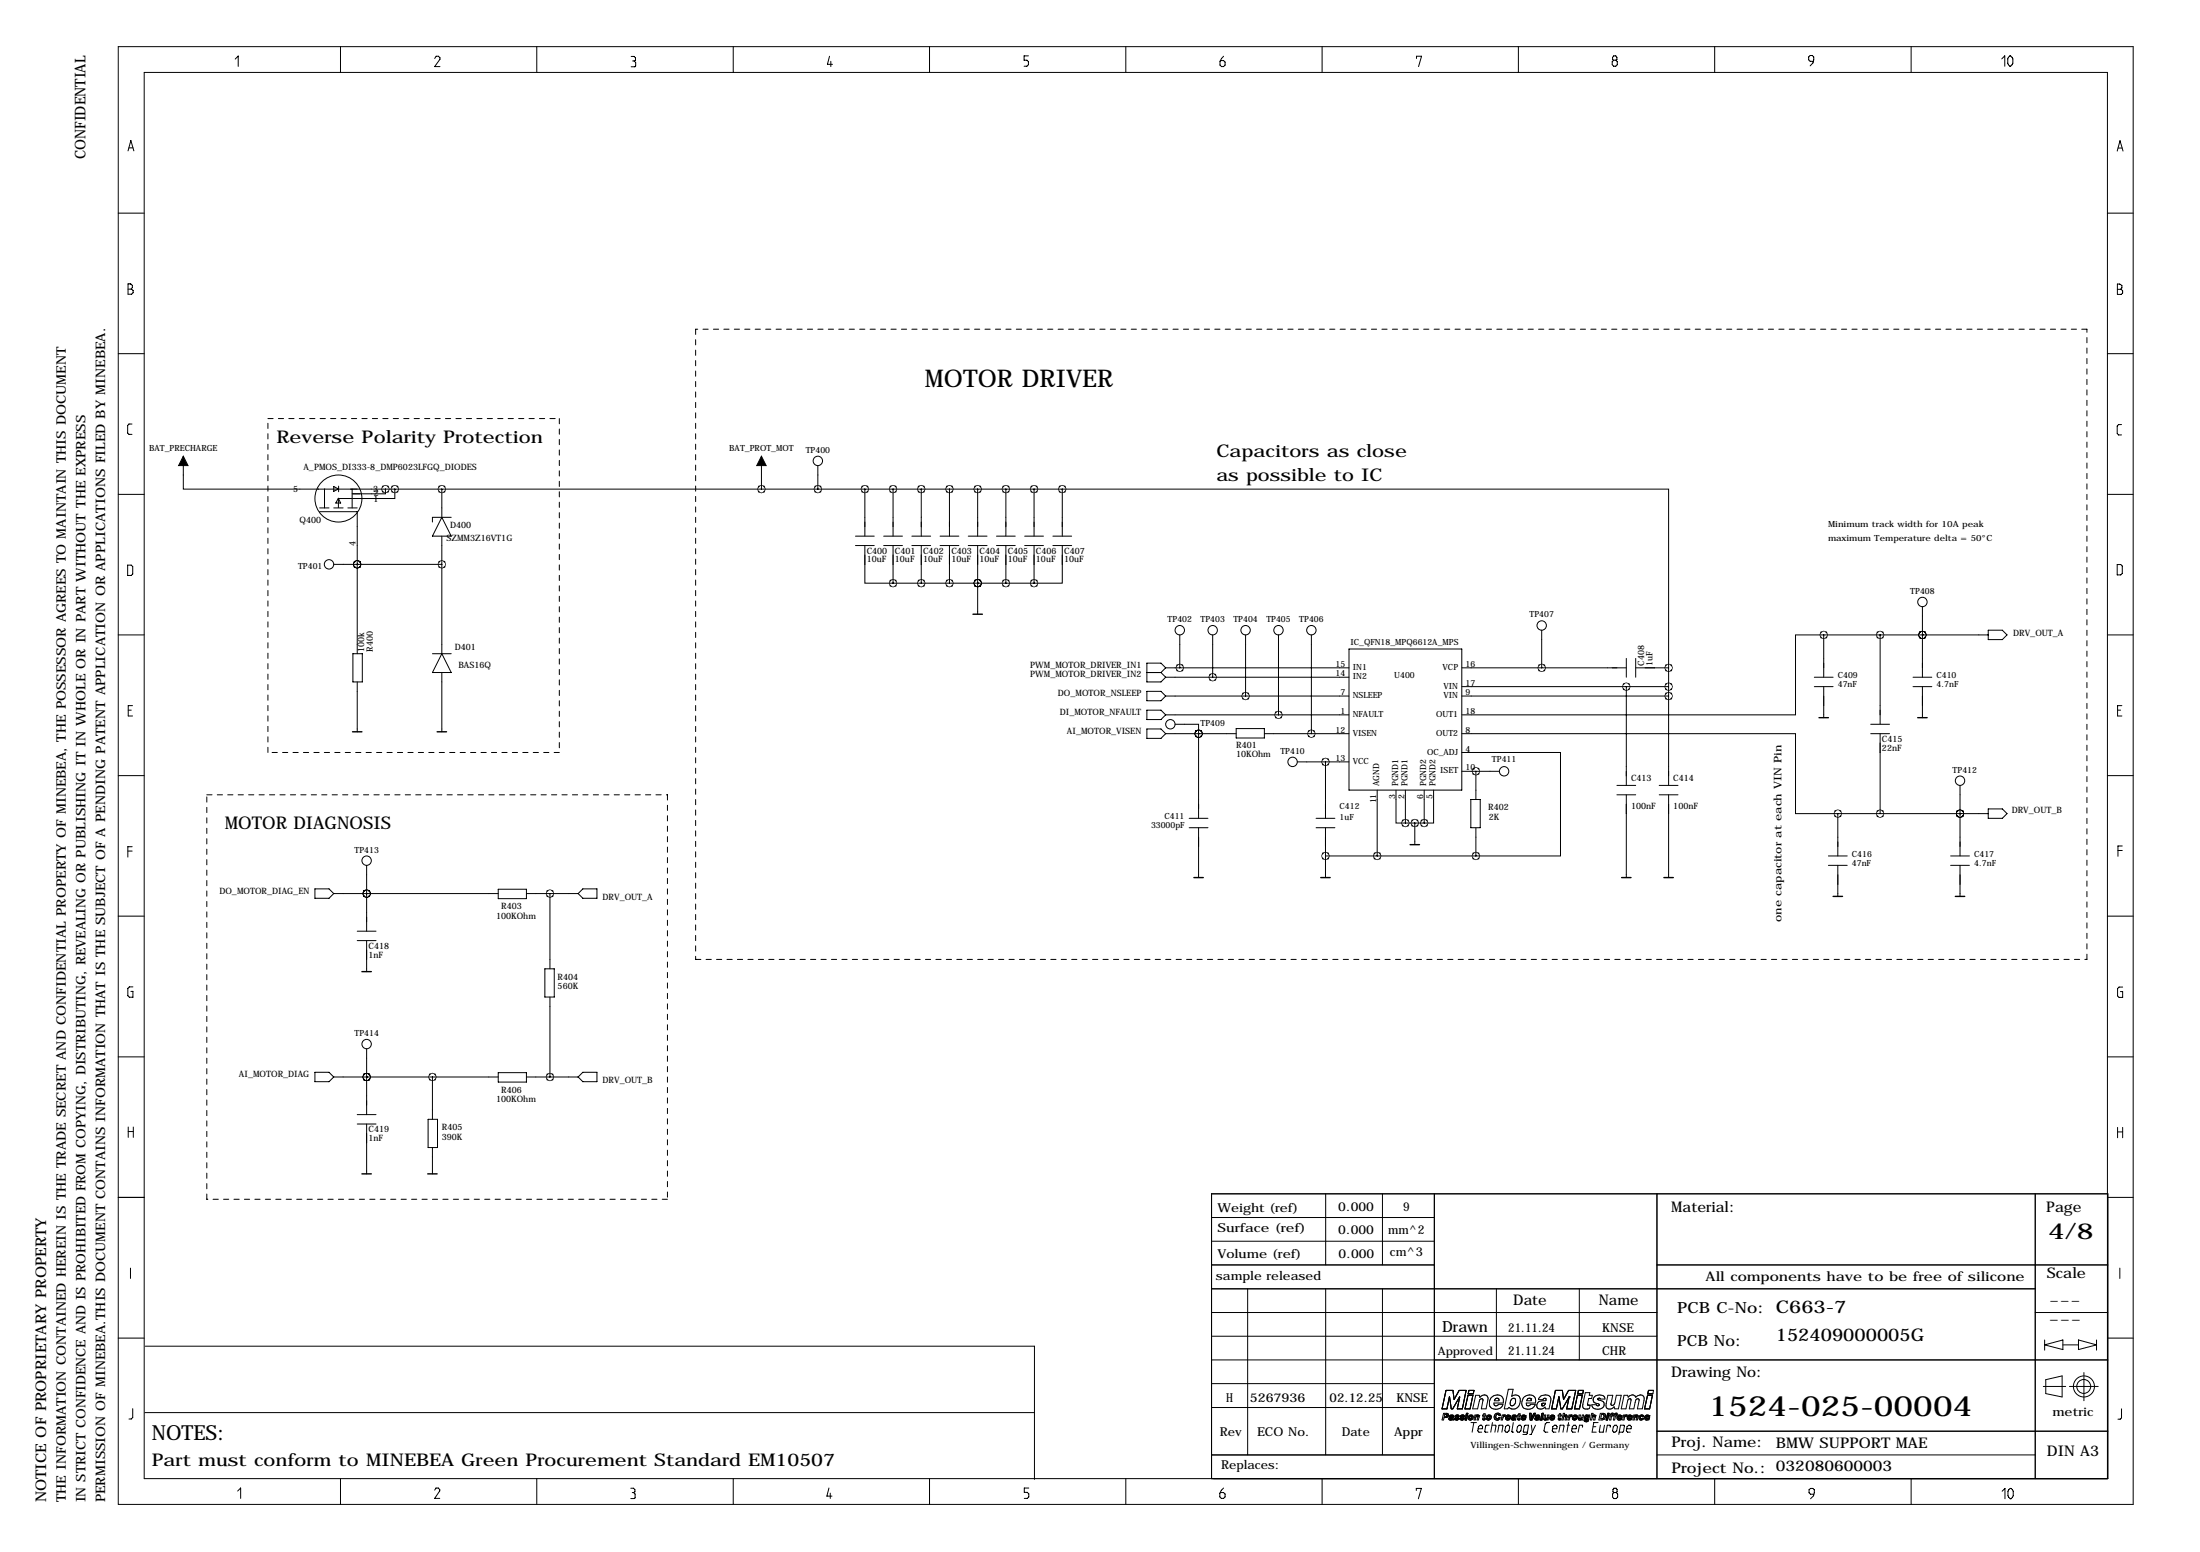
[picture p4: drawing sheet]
<svg xmlns="http://www.w3.org/2000/svg" width="594mm" height="419mm" viewBox="0 0 594 419" stroke-linecap="round" stroke-linejoin="round" font-family="sans-serif">
<g fill="none" stroke="#000" stroke-width=".27">
<path d="M32 12.6h544.4v393.6h-544.4zM63.6 16l.8-.9v2.8M92 12.6v7M117.4 15.8l.5-.6h.6l.4 .4v.4l-1.5 2h1.5M145 12.6v7M170.5 15.2h.8l.4 .4v.7l-.4 .2M170.9 16.5h.4M171.3 16.5l.5 .4v.9l-.2 .2h-1.1M198.1 12.6v7M224.1 15.2l-.5 2.2h1.3M224.5 16.6v1.4M251.2 12.6v7"/>
<path d="M277.9 15.1h-1.2v1.2h.8l.4 .4v.8l-.4 .4h-.8M304.2 12.6v7M330.6 15.2l-1 1.4v1l.4 .4h.6l.4-.4v-.8l-.4-.4h-.9M357.2 12.6v7M382.7 15.8v-.6h1.4l-.8 2.8M410.3 12.6v7M436 16.3l-.3-.2v-.6l.3-.4h.6l.3 .4v.6l-.3 .2M436 16.3l-.4 .4v.8l.4 .4h.6l.4-.4v-.8l-.4-.4M436 16.3h.6M463.3 12.6v7M490 16.6h-.9l-.4-.4v-.8l.4-.4h.6l.4 .4-.2 1.6-.8 .8M516.4 12.6v7"/>
<path d="M540.9 15.9l.8-.8v2.8M543.1 15.1h.2l.6 .8v1.2l-.6 .8-.7-.4-.1-.4v-1.2zM34.8 39.9h1.1M572.3 40h1.1M32 57.6h7M34.6 40.7l.8-2.8 .8 2.8M569.4 57.6h7M572.1 40.8l.7-2.8 .8 2.8M34.6 78.1h1l.4 .3v.6l-.4 .5h-1v-2.8h.8l.4 .4v.6l-.4 .4M572.1 78.1h1l.4 .4v.6l-.4 .4h-1v-2.8h.6l.6 .4v.6l-.4 .4M32 95.5h7M569.4 95.5h7"/>
<path d="M35.7 114.5h-.9l-.3 .4v2l.3 .4h.9M573.2 114.7h-.8l-.3 .4v1.9l.3 .4h.8M32 133.5h7M49.5 123.2v8.9h237.5M86.4 138.2h10.1v38.3M86.4 137.2h2.5M87.7 132.1v5.1M90.2 137.2h2.5M91.4 132.1l-1.2 .6v-1.3l1.3 .7M91.4 134.5l-.7 1.3h1.3l-.6-1.2M91.4 134.6v2.5M91.4 134.6h3.7"/>
<path d="M91.5 131.3v1.5M94 137.2h2.5M95.1 132.1v5.1M104.1 132.1v1.2h-9M106.7 132.1v2.5h-11.5M119.4 139.7l2.5 5.1h-5.1zM119.4 132.1v7.6M121.9 139.7h-5.1v1.3M205.7 123.2v8.9M221 125.7v6.4M233.7 132.1v12.7M241.3 132.1v12.7"/>
<path d="M248.9 132.1v12.7M256.5 132.1v12.7M264.2 132.1v12.7M271.8 132.1v12.7M279.4 132.1v12.7M287 132.1h163.8v48.2M287 132.1v12.7M569.4 133.5h7M34.5 152.6h1l.4 .4v2l-.4 .4h-1zM90.2 152.4h29.2M96.5 152.4h.1M119.4 144.8v31.7"/>
<path d="M231.1 144.8h5.1M231.1 147.3h5.1M233.7 147.3v10.2h7.6M238.8 144.8h5M238.8 147.3h5M241.3 147.3v10.2M241.3 157.5h38.1M246.4 144.8h5.1M246.4 147.3h5.1M248.9 147.3v10.2M254 144.8h5.1M254 147.3h5.1"/>
<path d="M256.5 147.3v10.2M261.6 144.8h5.1M261.6 147.3h5.1M264.2 157.5h.1M264.2 147.3v18.6M269.2 144.8h5.1M269.2 147.3h5.1M271.8 147.3v10.2M276.9 144.8h5M276.9 147.3h5M279.4 147.3v10.2M284.5 144.8h5.1"/>
<path d="M284.5 147.3h5.1M287 147.3v10.2h-7.6M572.1 152.5h.9l.4 .4v1.9l-.4 .4h-.9zM32 171.4h7M95.4 176.5h2.5v7.6h-2.5zM116.8 176.5h5.1M119.4 176.5l2.5 5.1h-5.1zM318.8 171.4v8.9M327.7 171.4v11.5M336.5 171.4v16.6M345.4 171.4v21.6M354.3 171.4v26.7"/>
<path d="M364.5 175.3h30.5v38.1h-30.5zM416.6 170.2v10.1M439.4 177.8v5.1M442 177.8v5.1M492.8 171.4h-7.7v21.6h-90.1M492.8 171.4h44.4M492.8 171.4v11.5M508 171.4v24.2M519.4 171.4h.1M519.4 163.8v19.1M537.2 170.2h3.8l1.3 1.2-1.3 1.3h-3.8zM569.4 171.4h7"/>
<path d="M34.6 191.8h.9M35.8 190.6h-1.2v2.7h1.2M96.5 184.1v13.5M119.4 181.6v16M309.9 191.8h3.8l1.3 1.2-1.3 1.3h-3.8zM309.9 181.6h3.8M309.9 186.7h3.8l1.3 1.3-1.3 1.2h-3.8zM309.9 196.8h3.8l1.3 1.3-1.3 1.3h-3.8zM313.7 181.6l1.3 1.3M315 182.9h49.5M315 180.3l-1.3-1.2h-3.8v5h3.8l1.3-1.2M315 198.1h19"/>
<path d="M315 193h49.5M315 188h49.5M315 180.3h49.5M315 180.3l-1.3 1.3M317.5 195.6h6.3v2.5M323.8 198.1h.1M323.8 198.1v22.9M334 196.7h7.6v2.6h-7.6zM341.6 198.1h22.9M395 198.1h90.1v21.6h11.5M395 185.4h55.8M395 188h55.8"/>
<path d="M395 180.3h44.4M439.4 185.4v26.7M442 180.3h8.8M450.8 180.3v31.8M490.2 182.9h5.1M490.2 185.4h5.1M492.8 185.4v8.4M505.5 195.6h5M505.5 198.1h5M508 198.1v21.6M516.9 182.9h5.1M516.9 185.4h5.1"/>
<path d="M519.4 185.4v8.4M572.2 191.8h.8M573.3 190.6h-1.1v2.7h1.1M32 209.4h7M350.5 205.7h14M358.1 205.7v15.3M372.1 213.4v17.7M377.2 213.4v8.8h2.5M379.7 213.4v8.8M384.8 213.4v8.8M387.3 213.4v8.8h-2.5M395 203.2h26.6v27.9h-22.8"/>
<path d="M395 208.3h10.1M397.4 215.9h2.5v7.6h-2.5zM398.8 208.3v7.6M436.9 212.1h5.1M436.9 214.6h5.1M439.4 214.6v22.4M448.3 212.1h5.1M448.3 214.6h5.1M450.8 214.6v22.4M496.6 219.7v11.4M496.6 219.7h40.6M529.6 219.7h.1"/>
<path d="M529.6 212.1v19M537.2 218.4h3.8l1.3 1.3-1.3 1.3h-3.8zM569.4 209.4h7M34.5 229.8h1.2M35.7 228.7h-1.2v2.7M99.1 233.7v17.8M321.3 223.5h5.1M321.3 221h5.1M323.8 223.5v13.5M355.6 223.5h5.1M355.6 221h5.1M358.1 231.1h40.7"/>
<path d="M358.1 223.5v13.5M379.7 222.2h5.1M382.3 222.2v5.9M398.8 223.5v7.6M494 231.1h5.1M494 233.7h5.1M496.6 233.7v8.4M527 231.1h5.1M527 233.7h5.1M529.6 233.7v8.4M572.3 229.7h1.1M573.4 228.4h-1.1v2.8"/>
<path d="M32 247.4h7M85.1 240h3.8l1.3 1.3-1.3 1.3h-3.8zM90.2 241.3h44.4M96.5 251.5h5.1M96.5 254h5.1M99.1 241.3h.1M99.1 254v8.4M134.6 240.1h7.6v2.6h-7.6zM142.2 241.3h14M148.6 241.3v20.3M157.5 240h3.8v2.6h-3.8l-1.3-1.3zM569.4 247.4h7"/>
<path d="M35.9 266.5h-.9l-.5 .4v2l.5 .4h.9v-1.6h-.5M147.2 261.6h2.6v7.6h-2.6zM148.6 269.2v21.6M573.5 266.5h-.9l-.4 .5v1.9l.4 .4h.9v-1.5h-.6M32 285.4h7M85.1 289.6h3.8l1.3 1.2-1.3 1.3h-3.8zM90.2 290.8h44.4M99.1 290.8h.1M99.1 283.2v17.8M116.8 290.8v11.5M134.6 289.7h7.6v2.5h-7.6zM142.2 290.8h14"/>
<path d="M156.2 290.8l1.3-1.2h3.8v2.5h-3.8zM569.4 285.4h7M34.6 305.6h1.4M34.6 304.3v2.8M36 304.3v2.8M96.5 301h5.1M96.5 303.5h5.1M99.1 303.5v13.5M115.7 302.3h2.5v7.6h-2.5zM116.8 309.9v7.1M572.2 304.4v2.8M572.2 305.7h1.3"/>
<path d="M573.5 304.4v2.8M32 323.3h7M327.4 335.2h60.2M327.4 328.8h60.2M358.2 322.4v19.2M373.5 322.4v19.2M387.6 322.4v76.9M447.7 322.4v76.9M549.9 322.4v76.9M569.4 323.3h7M35.3 342.4v2.8M327.4 348h222.5"/>
<path d="M327.4 341.6h60.2M327.4 354.4h120.3M337.1 348v44.9M358.2 348v44.9M373.5 348v44.9M404.3 348v19.2M426.7 348v19.2M447.7 341.6h121.8M549.9 354.4h19.6M572.8 342.4v2.8M32 361.3h7M39.3 363.5h240.2v36"/>
<path d="M327.4 367.2h242.1M327.4 373.6h60.2M327.4 360.8h120.3M390.7 375.5h1.9l.3 2.4 1.4-2.4h1.8l-1 4.9h-1.3l.6-3.2-1.9 3.2h-.4l-.5-3.2-.6 3.2h-1.4zM391.6 377.2h.1M396.6 376.8h1.4l-.8 3.6h-1.4zM396.9 375.5h1.4l-.2 .9h-1.4zM398.7 376.8h1l.1 .5a1.14 1.14 0 0 1 1.4-.6 1.14 1.14 0 0 1 .8 1.2l-.5 2.5h-1.2l.4-2.5a.62 .62 0 0 0-.7-.1 .62 .62 0 0 0-.3 .6l-.5 2h-1.3zM402.9 377.4a1.9 1.9 0 0 1 3.3 .5l-.1 1h-2.4a.64 .64 0 0 0 .4 .8 .64 .64 0 0 0 .8-.5h1.2a1.98 1.98 0 0 1-1.8 1.3 1.98 1.98 0 0 1-1.9-1.1v-.9zM404.2 377.6h.1a.52 .52 0 0 1 .6 .1 .52 .52 0 0 1 .1 .6h-1.2zM404.9 377.7l.1 .1M407.6 375.2h1.2l-.4 1.8a1.47 1.47 0 0 1 2 0 1.47 1.47 0 0 1 .3 1.9 1.76 1.76 0 0 1-1.2 1.5 1.76 1.76 0 0 1-1.8-.4l-.3 .4h-.9z"/>
<path d="M408.5 377.7l.7-.1a1.27 1.27 0 0 1-.3 1.9l-.2 .1a.95 .95 0 0 1-.7-.7 .95 .95 0 0 1 .3-.9zM411.7 377.4a1.75 1.75 0 0 1 2.2-.6 1.75 1.75 0 0 1 .9 2.1h-2.4a.6 .6 0 0 0 .3 .7 .6 .6 0 0 0 .8-.2l.1-.2h1.2a1.9 1.9 0 0 1-1.7 1.4 1.9 1.9 0 0 1-1.9-1.2v-.9zM412.7 377.7h.2a.54 .54 0 0 1 .8 .2v.4h-1.2zM412.9 377.6h.1M413.3 376.7h.1M413.6 377.7h.1M413.7 377.7v.1M416.2 377.1a1.89 1.89 0 0 1 2.8 .4l-.5 2.9h-.9l-.1-.4a1.2 1.2 0 0 1-1.4 .5 1.2 1.2 0 0 1-.9-1.2l.7-.8 1.8-.2v-.6l-.3-.2-.5 .5h-1.2zM416.5 379.3h.1M416.6 379.1v.1M416.6 379.1h.1M416.9 378.9l-.1 .1"/>
<path d="M417.4 380h.1M417.6 379l-.3 .5-.5 .2-.3-.2 .1-.3M417.6 378.9l-1 .2M417.6 378.9v.1M417.6 377.6h.1M420.3 375.5h1.8l.4 2.4 1.3-2.4h2l-1.1 4.9h-1.4l.7-3.2-1.9 3.2h-.4l-.5-3.2-.7 3.2h-1.2zM424 377.2h.1M426.2 376.8h1.3l-.7 3.6h-1.4zM426.5 375.5h1.3l-.2 .9h-1.3zM429 379.4h.1M429 379.4l.3-1.8h.8l.1-.8h-.8l.2-.7h-1.3l-.6 3.1a.93 .93 0 0 0 .6 1.3l1.2-.2 .2-.9-.3 .1M429 379.4l.4 .1"/>
<path d="M429.4 379.5h.1M430.7 377.3a1.67 1.67 0 0 1 2.9 .2v.3h-1.1a.36 .36 0 0 0-.5-.3 .36 .36 0 0 0-.3 .5 2.13 2.13 0 0 1 1.7 .8 1.7 1.7 0 0 1-.9 1.6 1.7 1.7 0 0 1-1.8-.1l-.5-.5-.1-.5h1.2l.1 .2 .5 .1 .3-.2-.4-.3a1.1 1.1 0 0 1-1.2-.5 1.1 1.1 0 0 1 .1-1.3zM431.7 378h.1M434.4 376.8h1.4l-.5 2.2a.49 .49 0 0 0 .5 .6 .49 .49 0 0 0 .5-.6l.4-2.2h1.3l-.7 3.6h-1l-.2-.5a1.15 1.15 0 0 1-1.5 .6 1.15 1.15 0 0 1-.6-1.5zM438.8 376.8h1l.1 .5a1.09 1.09 0 0 1 1.1-.7 1.09 1.09 0 0 1 1 .7 1.2 1.2 0 0 1 1.5-.6 1.2 1.2 0 0 1 .7 1.5l-.5 2.2h-1.3l.5-2.1v-.4l-.4-.2-.5 .4-.5 2.3h-1.3l.5-2.1-.1-.5-.2-.1-.6 .4-.5 2.3h-1.3zM443.2 376.7h.1M445.2 376.8h1.3l-.8 3.6h-1.4zM445.4 375.5h1.4l-.2 .9h-1.4zM552.1 374.4h6M552.4 363.1l.2 .1M552.4 363.2l5-1.4v2.6zM552.4 361.8v2.8"/>
<path d="M552.8 372.6l4.4-1v5.6l-4.4-.9zM557.4 363.2h4.2M559.2 374.4h7.7M561.6 361.8l4.9 1.4-4.9 1.2zM563.1 370.6v7.7M566.5 361.8v2.8M569.4 361.3h7M35.9 380.4v2.4l-.4 .4h-.7M39.2 381.5h240.3M92 399.3v6.9M145 399.3v6.9M198.1 399.3v6.9"/>
<path d="M251.2 399.3v6.9M304.2 399.3v6.9M327.4 399.3v-76.9h242.1v76.9h-530.5v-379.7h530.4v379.7M327.4 392.9h60.2M327.4 380.1h60.2M357.2 399.3v6.9M390 381.7h1.1l.3 .3v.4l-.5 .4h-.7l-.2 .6h-.4zM390.3 382h.7v.4l-.8 .1zM390.7 382.8h.1M390.9 382.4h.1M390.9 382h.1M391 382.1h.1"/>
<path d="M391.6 382.8l-.1 .4 .4 .3M391.6 382.8h.1M391.6 383.4h.1M391.7 382.4h-.1M391.7 382.4l.3-.3h.5l.3 .3M391.8 383.2h.1M391.8 383.1h.1M391.8 383h.1M391.8 383.2h.4M391.8 383l.6-.2-.2 .4M391.8 383l.1 .2M391.9 383.5h.1"/>
<path d="M391.9 382.9h.1M392 383.2h.1M392 382.4h.1M392 382.4l-.1 .1-.3-.1M392.1 382.9h.1M392.1 382.4l.2-.1 .1 .3M392.1 383.2h.1M392.2 383.2h.1M392.2 383.1h.1M392.3 382.4h.1M392.4 382.6h.1M392.4 382.5h.1"/>
<path d="M392.4 382.6l-.7 .2M392.6 383.3h.1M392.6 383.3v.1M392.6 383.4h.1M392.6 383.4h-.3v-.1l-.4 .2M392.6 383.2v.1M392.6 383.2h.1M392.7 382.3h.1M392.8 382.4h.1M392.8 382.4l-.2 .8M393 383.1h.1M393 383.1l.1 .2 .4 .2"/>
<path d="M393 383.2l.1 .1M393.3 383h.1M393.3 383l.2 .2M393.3 383l-.3 .1M393.5 383.5h.1M393.5 382.4h.1M393.5 382.4l.1 .2M393.6 383.2h.1M393.6 382.6h.1M393.6 382.6l.3 .1a.44 .44 0 0 1 .2 .5 .44 .44 0 0 1-.6 .3M393.7 382.9h.1M393.7 382.1h.1"/>
<path d="M393.7 382.3h.1M393.7 382.3l-.2 .1M393.7 382.3l.2 .1M393.7 382.9l.1 .1M393.8 383.1h.1M393.8 383h.1M393.8 383.1l-.4 .1M393.8 383v.1M393.9 382.4h.1M394.1 382.2l-.6-.1-.4 .3 .1 .3 .5 .2M394.1 382.2h.1M394.1 382.2l.2 .3-.4-.1"/>
<path d="M394.2 383.1h.1M394.5 383.1h.1M394.8 383h.1M394.8 383l.4 .2M394.8 383h-.3v.2l.5 .3M394.9 383.2h.1M395 383.5h.1M395 382.4h.1M395 382.4h.3M395 382.4l.1 .2M395 383.2h.1M395.1 382.6h.1"/>
<path d="M395.1 382.6l.4 .2M395.2 382.1h.1M395.2 383.2h.1M395.2 383.1h.1M395.2 383h.1M395.2 383l.1 .1M395.3 383.1h.1M395.3 382.4h.1M395.3 383.1l-.1 .1M395.5 382.2l-.6-.1-.3 .3v.3l.6 .3M395.5 382.2h.1M395.5 382.8l.1 .4-.6 .3"/>
<path d="M395.5 382.2l.2 .3h-.4v-.1M395.5 382.8h.1M396.1 382.1h.4l-.3 1.3h-.3zM396.2 381.7h.4l-.1 .2h-.3zM397.1 382.9h.1M397.1 383.1h.1M397.2 382.5v.1M397.3 382.4h.3M397.3 383.2h.1M397.4 382.4h.1M397.4 382.4l-.3 .4 .1 .4 .4-.1v-.7M397.5 384.1h1.4"/>
<path d="M397.5 382.4h.1M397.6 382.4h.1M397.8 382.2h.1M398.2 384.1l-.4 2.6M398.8 382.3h.1M398.8 382.3l.1-.2h-.4l-.2 1.3h.3l.2-.8M398.8 382.6h.1M399 382.2h.1M399 382.2l.6 .1-.2 1.1h-.3l.1-1M399 382.2l-.2 .1M399 382.4h.1M399.2 382.4l-.4 .2"/>
<path d="M399.2 382.4h.1M399.4 385.8h1.1l.1-.5-.3-.4h-.4l-.4 .4-.2 1.1 .3 .3h.8M399.5 382.2h.1M399.6 382.2h.1M400.7 383.3h.1M400.7 383.1l-.1 .1M401 383.1h.1M401 383.1l.2-.7h.2l.1-.3h-.3l.1-.3h-.4v.3h-.3v.3h.2l-.2 .9 .6 .1 .1-.2h-.2M401 383.1l.1 .1M401.1 383.2h.1M401.6 383.2h.1M401.8 383.4h.1"/>
<path d="M401.9 382.9h.1M402 383.1h.1M402 383.1l.1 .1M402.1 383.2h.1M402.1 382.5h.1M402.1 382.4h.4M402.2 383.2h.1M402.2 382.4l-.2 .2v.5M402.4 384.9h-.8l-.2 .2-.2 1.5 .8 .1M402.4 383.1h.1M402.4 383.1l-.3 .1M402.5 382.4h.1"/>
<path d="M402.5 382.4v.1M402.5 382.5h.1M402.5 382.5l-.1 .6M402.6 382.2h.1M403.1 384.9h1l.1 .2-.3 1.6M403.3 384.1l-.5 2.6M403.8 382.5h-.1M404.1 382.7h.1M404.5 383.5h.1M404.7 386.7l.3-1.8h.9l.2 .2-.3 1.6M404.7 381.9h.1M404.7 381.9a.62 .62 0 0 0-.6 .6 .62 .62 0 0 0 .5 .6l.3-.3h.4l-.2 .4-.5 .3"/>
<path d="M404.7 381.9l.3 .2M404.8 383h.1M405 382.1h.1M405 382.1v.2h.4a.86 .86 0 0 0-.8-.7 .86 .86 0 0 0-.8 .7l.1 1 .7 .2M405.9 382.1h.3l-.1 .3 .7-.3-.1 .4a.39 .39 0 0 0-.5 0 .39 .39 0 0 0-.1 .4l-.2 .5h-.3zM406.1 382.4h.1M406.8 382.8h.1M406.8 385.3l.5-.4h.3l.3 .4-.2 1.1-.4 .3h-.4l-.3-.3zM406.8 382.8a.65 .65 0 0 0 .5 .7 .65 .65 0 0 0 .8-.5h-.4M407 382.4l-.2 .4M407 382.4l.3-.3 .8 .2v.6h-.9l.1 .3 .4-.2M407 382.4h.1"/>
<path d="M407.2 382.9h.1M407.2 382.6h.1M407.2 382.6h.6M407.4 382.4h.1M407.4 382.4l-.2 .2M407.4 382.4h.4v.2M407.6 382.4h.1M407.7 382.4h.1M407.7 383h.1M407.8 382.6h.1M407.8 382.5h.1M408.4 383.2l.4 .3"/>
<path d="M408.4 383v.2M408.4 383h.1M408.4 383.2h.1M408.5 383.4h.1M408.7 383.1h.1M408.7 383.1l.6-.3-.2 .4M408.7 383.2h.1M408.7 383h.1M408.7 383.2h.4M408.7 383.1v.1M408.8 383.5h.1M408.8 382.9h.1"/>
<path d="M408.8 383.2h.1M408.9 383.2h.1M408.9 384.1l-.4 2.5 .5 .1M408.9 382.4v.1M408.9 382.4h.1M409 382.9h.1M409 383.2h.1M409.1 383.2h.1M409.1 383.1h.1M409.2 382.4h.1M409.2 383h.1M409.3 382.6h.1"/>
<path d="M409.3 382.5h.1M409.3 382.6l-.9 .4M409.5 383.4h-.3v-.1l-.4 .2M409.7 382.4l-.3-.3h-.5l-.4 .3 .3 .1 .4-.2 .1 .3M409.7 382.4h.1M409.7 382.4l-.2 1M410 385.3l.5-.4h.3l.3 .4-.2 1.1-.4 .3h-.4l-.3-.3zM410.1 383.3h.1M410.3 399.3v6.9M410.4 381.8h.3l-.1 .3h.3l-.1 .3h-.2l-.2 .6 .3 .2-.1 .2-.5-.1 .1-.9h-.2zM410.4 383.1h.1M410.6 383.2h.1"/>
<path d="M411 382.8h.1M411 382.8l.1-.3a.67 .67 0 0 1 1.1 0l.1 .4h-.9l.1 .3 .4-.2M411 382.8l.1 .5 .4 .2M411.4 382.9h.1M411.4 382.6h.5M411.4 382.6h.1M411.4 383.1h.1M411.5 382.5h.1M411.5 382.4h.4M411.5 383.5h.1M411.5 382.4l-.1 .2M411.6 382.4h-.1"/>
<path d="M411.7 382.4h.1M411.8 382.4h.1M411.9 383h.1M411.9 382.4h.1M411.9 383h.3l-.1 .2M411.9 382.4v.2M411.9 383.4h.1M411.9 382.6h.1M411.9 382.5h.1M412.1 383.2l-.6 .3M412.1 383.2h.1M412.2 382.3h.1"/>
<path d="M412.7 386.7l-1.1-.1 .3-1.5 .2-.2h.9l-.4 2.2-.2 .2h-.9M413.3 381.7h.4l.1 1.3 .7-1.3h.4l-1 1.7h-.4zM413.8 383h.1M413.8 384.9l.2 1.8M414.7 383.2l.4 .3M414.7 383h.1M414.7 383.2h.1M414.7 383v.2M414.9 384.9l-1.2 2.4h-.4M414.9 383.4h.1M415 383.1h.1M415.1 383.2h.1"/>
<path d="M415.1 383h.1M415.1 383.2h.3M415.1 383l.5-.2-.3 .4M415.1 383v.2M415.1 383.5h.1M415.1 382.9h.1M415.2 383.2h.1M415.3 382.9h.1M415.4 383.2h.1M415.5 383.1h.1M415.5 383v.1M415.6 382.4l-.7 .1 .4-.4h.5l.2 .3"/>
<path d="M415.6 382.4h.1M415.6 382.4l.1 .1M415.7 382.6h.1M415.7 382.5h.1M415.7 382.6l-1 .4M415.7 382.5v.1M416 382.4h.1M416.1 382.4l-.2 1h-.4v-.1l-.4 .2M416.7 381.7h.3l-.4 1.7h-.3zM417.2 383.4h.1M417.6 383.2h.1M417.6 383.2l.1-1.1h-.4l-.1 1.3"/>
<path d="M418 383.2h.1M418 383.2l-.7 .2M418 382.8h.1M418 382.8l-.4 .4M418 382.8l.2-.7h.3l-.2 1.3h-.4l.1-.2M418.7 384.1h-.7l-.5 .4-.3 1.9 .3 .3h.7M418.7 382.8h.1M418.7 382.8a.75 .75 0 0 1 .5-.6 .75 .75 0 0 1 .8 .1l.1 .6h-1l.2 .3 .4-.2M418.7 382.8a.63 .63 0 0 0 .4 .6 .63 .63 0 0 0 .8-.2M419.1 382.9h.1M419.2 382.6h.1M419.2 382.6l.4-.2 .1 .2"/>
<path d="M419.2 382.6h.5M419.3 382.4h.1M419.5 385.8h1.1l.1-.5-.3-.4h-.4l-.4 .4-.2 1.1 .3 .3h.7M419.6 382.4h.1M419.7 383h.1M419.7 382.4h.1M419.7 383h.3l-.1 .2M419.7 382.6h.1M419.7 382.5h.1M419.9 383.2h.1M421.1 383.3h.1M421.2 386.7l.3-1.8h1l.1 .2-.3 1.6"/>
<path d="M421.4 383.1h.1M421.4 383.1l.2-.7h.2l.1-.3h-.3l.1-.3h-.4v.3h-.3v.3h.2l-.2 .9 .6 .1 .1-.2h-.2M421.4 383.1l.1 .1M421.5 383.2h.1M422.6 382.3h.1M422.6 382.3l.2-.6h-.4l-.4 1.7h.4l.2-.8 .4-.2M422.9 382.4l.2 .2-.2 .8h.3l.2-.7M423.1 382.1h.1M423.3 382.2l-.7 .1M423.3 382.2l.1 .5M423.3 382.2h.1M423.4 382.7h.1"/>
<path d="M423.4 384.9h.7M423.8 384.1l-.4 2.6M423.9 382.1h.3v.3l.6-.3-.1 .4-.5 .1-.2 .8h-.4zM424.2 382.4h.1M424.7 385.8h1.2l.1-.5-.3-.4h-.5l-.4 .4-.2 1.1 .3 .3h.8M425 382.4h.1M425.2 382.9h.1M425.2 383l.1 .2M425.2 383.1h.1M425.3 383.2h.1M425.4 382.4h.4M425.4 382.4l-.2 .7"/>
<path d="M425.4 383.2h.1M425.5 382.4h-.1M425.7 383.1h.1M425.7 383.1l-.4 .1M425.7 382.4h.1M425.8 382.4h.1M425.8 382.4v.1M425.8 382.5h.1M425.8 382.5l-.1 .6M425.8 382.5l.1 .1M426.5 383h.1M426.5 383l.2-.9h.3v1.1"/>
<path d="M426.5 383l.1 .4M426.6 383.4h.1M426.9 383h.1M427 383.2h.1M427.3 383.2h.1M427.3 383.2l-.6 .2M427.4 382.8h.1M427.4 382.8l-.4 .4M427.4 382.8l.1-.7h.4l-.3 1.3h-.3v-.2M427.5 385.4v-.5h-.7l-.4 1.8M428.4 382.9h.1M428.5 383.1h.1"/>
<path d="M428.5 383.9h.1M428.5 382.6h.1M428.7 383.1h.1M428.7 383.4h.1M428.8 382.4h-.1M428.8 382.4h.1M428.9 383h.1M429 383.2h.1M429 383.2l-.3 .5-.7-.2 .2 .3 .3 .1M429 382.4h.1M429 383l.1-.5-.4-.1-.3 .5 .1 .2 .4-.1M429 383.8h.1"/>
<path d="M429 383h.1M429 383v.2M429.1 382.6h.1M429.2 382.3h.1M429.2 382.3a.64 .64 0 0 0-1 .2 .64 .64 0 0 0 .4 .9l.4-.2M429.2 382.3v-.2h.4l-.3 1.3M429.3 383.4l-.3 .4-.5 .1M429.3 383.4h.1M430.1 381.7h.3l-.1 .6 .6-.2 .2 .3-.2 1h-.3l.1-1h-.2l-.4 1h-.4zM430.3 382.3h.1M430.5 385.3h.7M430.6 382.4h.1"/>
<path d="M431 382.2h.1M431.8 384.1h-1.2l-.4 2.6h1.1M432.4 384.9l-.3 1.7 .2 .1h.9l.3-1.8M432.4 381.7h.9a.9 .9 0 0 1 .5 .7 .9 .9 0 0 1-.4 .9l-1.4 .1zM433.1 382l.3 .1-.1 .7-.2 .2-.6 .1 .2-1.1h.5M433.4 382.2v.1M434.3 382.1h.3l-.3 1.3h-.3zM434.4 381.7h.3v.2h-.4zM434.9 382.1h.3a.51 .51 0 0 1 .7-.4v.2l-.3 .1-.1 .1h.3l-.1 .3h-.2l-.2 1h-.4l.2-1h-.2zM435.1 385.4l-.1-.5h-.7l-.4 1.8M435.9 385.3l.4-.4h.4l.3 .4-.2 1.1-.4 .3h-.4l-.3-.3zM436.6 382h.1"/>
<path d="M436.9 381.9h.1M436.9 381.9v-.2a.46 .46 0 0 0-.5 0 .46 .46 0 0 0-.2 .4h-.2v.3h.2l-.3 1h.4l.2-1h.3v-.3h-.2v-.1M436.9 381.9l-.3 .1M436.9 382.8h.1M436.9 382.8l.3-.6 .6-.1a.52 .52 0 0 1 .4 .8h-.9l.1 .3 .4-.2M436.9 382.8a.63 .63 0 0 0 .5 .6 .63 .63 0 0 0 .7-.4h-.3M437.2 383.4h.1M437.3 382.9h.1M437.3 382.6h.6M437.3 382.6h.1M437.5 386.7l1.2-.1 .2-1.5-.1-.2h-1l-.4 2.4M437.5 382.4h.1"/>
<path d="M437.6 382.4h.1M437.8 383h.1M437.8 382.4h.1M437.8 383.4h.1M437.8 382.4l-.5 .2M437.8 382.4l.1 .1M437.9 383.4h.1M437.9 382.6h.1M437.9 382.5h.1M437.9 382.5v.1M438.1 382.3h.1M439 382.4h.1"/>
<path d="M439.1 382.5v.1M439.1 382.2l-.1 .2M439.2 382.2l.4-.1-.1 .4h-.4l-.3 .9h-.3l.2-1.3h.4l-.1 .3M439.2 382.2h-.1M439.5 382.1h.1M439.5 385.8h1.2l.1-.5-.4-.4h-.3l-.5 .4-.2 1.1 .4 .3h.7M439.7 382.8h.1M440 382.9h.1M440 383.4h.1M440 382.6h.1M440 382.6h.6M440.1 382.5h.1"/>
<path d="M440.1 382.5l-.1 .1M440.3 382.4h.1M440.3 382.4h-.1M440.5 383h.1M440.5 383l-.4 .2-.1-.3h.9a.52 .52 0 0 0-.3-.8h-.4l-.4 .3-.1 .7a.65 .65 0 0 0 1.1 .1M440.5 383h.4l-.1 .2M440.5 382.4h.1M440.6 383.4h.1M440.6 382.4h.1M440.6 382.4l-.4 .1M440.6 382.4v.2M440.6 382.5h.1"/>
<path d="M440.6 382.6h.1M440.8 383.2h.1M440.9 382.3h.1M441.7 382.7h.1M441.8 382.3h.1M441.8 382.3v-.2h-.3l-.3 1.3h.4l.1-.7M441.8 382.3l.2-.2 .6 .1-.2 1.2h-.3l.1-1h-.3M442 382.4l-.3 .3M442.1 382.4h.1M442.5 382.2h.1M443.2 383l.1 .2 .4-.2M443.4 383.2h.1"/>
<path d="M443.7 382.4h.1M443.7 383h.4M443.7 383h.1M443.8 382.4h.1M443.8 382.4l.4 .2-.4-.5a.77 .77 0 0 0-.8 .3 .77 .77 0 0 0 0 .9l.4 .2 .7-.5M443.8 382.4l-.5 .1v.6M444.1 383h.1M444.4 382.8h.1M444.4 382.8l.3-.6 .6-.1a.52 .52 0 0 1 .4 .8h-.9l.1 .3 .4-.2M444.4 382.8a.61 .61 0 0 0 .3 .6 .61 .61 0 0 0 .7 0M444.7 383.4h.1M444.8 382.9h.1"/>
<path d="M444.8 382.6h.6M444.8 382.6h.1M444.9 382.5h.1M445 382.4h.1M445.1 382.4h.1M445.3 383h.1M445.3 383h.3l-.2 .4M445.3 382.4l.1 .1M445.3 382.4h.1M445.3 382.4l-.5 .2M445.4 383.4h.1M445.4 382.6h.1"/>
<path d="M445.4 382.5h.1M445.4 382.5v.1M445.6 382.3h.1M447.7 392.9h102.2M447.7 386.5h121.8M463.3 399.3v6.9M516.4 399.3v6.9M573.2 380.4v2.5l-.3 .3h-.6M64.2 402.6l.8-.8v2.8M117.4 402.4l.4-.6h.6l.4 .4v.4l-1.4 2h1.4M170.4 401.9h.8l.4 .4v.5l-.4 .2M170.8 403h.4"/>
<path d="M171.2 403l.4 .5v1l-.2 .2h-1M224 401.8l-.6 2.2h1.4M224.3 403.2v1.4M278 401.8h-1.2v1.2h.8l.4 .4v.8l-.4 .4h-.8M330.6 401.8l-.6 .6-.4 .9v.9l.4 .4h.6l.4-.4v-.7l-.4-.5h-.9M382.7 402.5v-.6h1.3l-.8 2.8M436.1 403l-.3-.2v-.6l.3-.3h.6l.2 .3v.6l-.2 .2M436.1 403l-.4 .5v.8l.4 .4h.6l.4-.4v-.8l-.4-.5M436.1 403h.6M490.1 403.5h-.9l-.4-.4v-.8l.4-.4h.6l.4 .4-.2 1.6-.8 .8M541 402.7l.7-.8v2.8M542.7 402.3l.7-.4 .6 .8v1.2l-.6 .8-.7-.4-.2-.4v-1.2z"/>
<circle cx="91.4" cy="134.6" r="6.4"/>
<circle cx="221" cy="124.5" r="1.27"/>
<circle cx="88.9" cy="152.4" r="1.27"/>
<circle cx="318.8" cy="170.2" r="1.27"/>
<circle cx="327.7" cy="170.2" r="1.27"/>
<circle cx="336.5" cy="170.2" r="1.27"/>
<circle cx="345.4" cy="170.2" r="1.27"/>
<circle cx="354.3" cy="170.2" r="1.27"/>
<circle cx="416.6" cy="168.9" r="1.27"/>
<circle cx="519.4" cy="162.6" r="1.27"/>
<circle cx="316.2" cy="195.6" r="1.27"/>
<circle cx="349.2" cy="205.7" r="1.27"/>
<circle cx="406.4" cy="208.3" r="1.27"/>
<circle cx="529.6" cy="210.8" r="1.27"/>
<circle cx="99.1" cy="232.4" r="1.27"/>
<circle cx="99.1" cy="281.9" r="1.27"/>
<circle cx="563" cy="374.4" r="1.88"/>
<circle cx="563.1" cy="374.4" r="2.84"/>
<circle cx="397.4" cy="382.7" r=".69"/>
<circle cx="402.2" cy="382.8" r=".7"/>
<circle cx="425.6" cy="382.9" r=".71"/>
</g>
<path d="M188 88.9v170.2M563.9 88.9h-375.9M72.4 113h78.7M151.1 113v90.2M55.9 214.6h124.4M72.4 203.2v-90.2M151.1 203.2h-78.7M180.3 214.6v109.2M188 259.1h375.9M563.9 259.1v-170.2M55.9 323.8v-109.2M180.3 323.8h-124.4" fill="none" stroke="#000" stroke-width=".27" stroke-dasharray="1.4 1.4"/>
<g fill="none" stroke="#000" stroke-width=".38">
<path d="M262.9 165.9h2.5M95.2 197.6h2.6M118.1 197.6h2.5M491.5 193.8h2.5M518.2 193.8h2.5M322.6 237h2.5M356.9 237h2.5M381 228.1h2.5M438.1 237h2.6M449.6 237h2.5M495.3 242.1h2.5M528.3 242.1h2.6"/>
<path d="M97.8 262.4h2.5M97.8 317h2.5M115.6 317h2.5"/>
</g>
<path d="M49.5 123.2l1.3 2.5h-2.5zM205.7 123.2l1.3 2.5h-2.5z" fill="#000" stroke="#000" stroke-width=".27"/>
<path d="M519.4 171.4a.07 .07 0 0 0 .1 0 .07 .07 0 0 0-.1 0zM519.4 171.4a.07 .07 0 0 0 .1 0 .07 .07 0 0 0-.1 0zM529.5 219.7a.1 .1 0 0 0 .2 0 .1 .1 0 0 0-.2 0zM529.5 219.7a.1 .1 0 0 0 .2 0 .1 .1 0 0 0-.2 0zM96.4 152.4a.1 .1 0 0 0 .2 0 .1 .1 0 0 0-.2 0zM119.3 152.4a.1 .1 0 0 0 .2 0 .1 .1 0 0 0-.2 0zM96.4 152.4a.1 .1 0 0 0 .2 0 .1 .1 0 0 0-.2 0zM104.1 132.1a.07 .07 0 0 0 .1 0 .07 .07 0 0 0-.1 0zM106.6 132.1a.1 .1 0 0 0 .2 0 .1 .1 0 0 0-.2 0zM220.9 132.1a.1 .1 0 0 0 .2 0 .1 .1 0 0 0-.2 0zM205.7 132.1a.07 .07 0 0 0 .1 0 .07 .07 0 0 0-.1 0zM119.3 132.1a.1 .1 0 0 0 .2 0 .1 .1 0 0 0-.2 0zM492.7 171.4a.07 .07 0 0 0 .1 0 .07 .07 0 0 0-.1 0zM496.5 219.7a.07 .07 0 0 0 .1 0 .07 .07 0 0 0-.1 0zM507.9 171.4a.1 .1 0 0 0 .2 0 .1 .1 0 0 0-.2 0zM507.9 219.7a.1 .1 0 0 0 .2 0 .1 .1 0 0 0-.2 0zM384.7 222.3a.1 .1 0 0 0 .2 0 .1 .1 0 0 0-.2 0zM382.2 222.3a.07 .07 0 0 0 .1 0 .07 .07 0 0 0-.1 0zM450.8 185.4a.07 .07 0 0 0 .1 0 .07 .07 0 0 0-.1 0zM372 231.1a.1 .1 0 0 0 .2 0 .1 .1 0 0 0-.2 0zM450.8 180.3a.07 .07 0 0 0 .1 0 .07 .07 0 0 0-.1 0zM148.5 241.3a.1 .1 0 0 0 .2 0 .1 .1 0 0 0-.2 0zM148.5 290.8a.1 .1 0 0 0 .2 0 .1 .1 0 0 0-.2 0zM398.7 231.1a.1 .1 0 0 0 .2 0 .1 .1 0 0 0-.2 0zM99 241.3a.07 .07 0 0 0 .1 0 .07 .07 0 0 0-.1 0zM439.3 185.4a.1 .1 0 0 0 .2 0 .1 .1 0 0 0-.2 0zM450.8 188a.07 .07 0 0 0 .1 0 .07 .07 0 0 0-.1 0zM379.7 222.2a.07 .07 0 0 0 .1 0 .07 .07 0 0 0-.1 0zM99 290.8a.07 .07 0 0 0 .1 0 .07 .07 0 0 0-.1 0zM116.8 290.8a.07 .07 0 0 0 .1 0 .07 .07 0 0 0-.1 0zM99 241.3a.07 .07 0 0 0 .1 0 .07 .07 0 0 0-.1 0zM99 290.8a.07 .07 0 0 0 .1 0 .07 .07 0 0 0-.1 0zM318.7 180.3a.07 .07 0 0 0 .1 0 .07 .07 0 0 0-.1 0zM327.6 182.9a.07 .07 0 0 0 .1 0 .07 .07 0 0 0-.1 0zM336.5 188a.07 .07 0 0 0 .1 0 .07 .07 0 0 0-.1 0zM345.4 193a.07 .07 0 0 0 .1 0 .07 .07 0 0 0-.1 0zM354.3 198.1a.07 .07 0 0 0 .1 0 .07 .07 0 0 0-.1 0zM358.1 231.1a.07 .07 0 0 0 .1 0 .07 .07 0 0 0-.1 0zM358.1 205.7a.07 .07 0 0 0 .1 0 .07 .07 0 0 0-.1 0zM398.7 208.3a.1 .1 0 0 0 .2 0 .1 .1 0 0 0-.2 0zM323.8 198.1a.07 .07 0 0 0 .1 0 .07 .07 0 0 0-.1 0zM323.8 198.1a.07 .07 0 0 0 .1 0 .07 .07 0 0 0-.1 0zM416.5 180.3a.07 .07 0 0 0 .1 0 .07 .07 0 0 0-.1 0zM264.1 157.5a.07 .07 0 0 0 .1 0 .07 .07 0 0 0-.1 0zM279.3 157.5a.1 .1 0 0 0 .2 0 .1 .1 0 0 0-.2 0zM271.7 157.5a.1 .1 0 0 0 .2 0 .1 .1 0 0 0-.2 0zM264.1 157.5a.07 .07 0 0 0 .1 0 .07 .07 0 0 0-.1 0zM256.5 157.5a.07 .07 0 0 0 .1 0 .07 .07 0 0 0-.1 0zM248.8 157.5a.1 .1 0 0 0 .2 0 .1 .1 0 0 0-.2 0zM241.2 157.5a.1 .1 0 0 0 .2 0 .1 .1 0 0 0-.2 0zM233.6 132.1a.1 .1 0 0 0 .2 0 .1 .1 0 0 0-.2 0zM241.2 132.1a.1 .1 0 0 0 .2 0 .1 .1 0 0 0-.2 0zM248.8 132.1a.1 .1 0 0 0 .2 0 .1 .1 0 0 0-.2 0zM256.5 132.1a.07 .07 0 0 0 .1 0 .07 .07 0 0 0-.1 0zM264.1 132.1a.07 .07 0 0 0 .1 0 .07 .07 0 0 0-.1 0zM271.7 132.1a.1 .1 0 0 0 .2 0 .1 .1 0 0 0-.2 0zM279.3 132.1a.1 .1 0 0 0 .2 0 .1 .1 0 0 0-.2 0zM286.9 132.1a.1 .1 0 0 0 .2 0 .1 .1 0 0 0-.2 0z" fill="#000" stroke="#000" stroke-width="2"/>
<text font-size="7.6" x="461.6" y="382.4">1524-025-00004</text>
<text font-size="6.6" x="249.9" y="104.4">MOTOR DRIVER</text>
<text font-size="6" x="553.4" y="334.6">4/8</text>
<text font-size="5.6" x="41" y="388.7">NOTES:</text>
<g font-size="4.7">
<text x="74.7" y="119.6">Reverse Polarity Protection</text>
<text x="328.7" y="123.4">Capacitors as close</text>
<text x="328.7" y="129.8">as possible to IC</text>
<text x="60.7" y="223.8">MOTOR DIAGNOSIS</text>
<text x="479.8" y="354.6">C663-7</text>
<text x="479.8" y="362.2">152409000005G</text>
<text x="41" y="395.9">Part must conform to MINEBEA Green Procurement Standard EM10507</text>
</g>
<g font-size="4.1">
<text x="389.7" y="359.6">Drawn</text>
<text x="453.2" y="354.5">PCB C-No:</text>
<text x="453.2" y="363.4">PCB No:</text>
</g>
<g font-size="4">
<text x="23.1" y="43" transform="rotate(-90 23.1 43)">CONFIDENTIAL</text>
<text x="451.6" y="327.4">Material:</text>
<text x="552.9" y="327.4">Page</text>
<text x="553.1" y="345.2">Scale</text>
<text x="408.9" y="352.3">Date</text>
<text x="432" y="352.3">Name</text>
<text x="553.5" y="357.6">---</text>
<text x="451.6" y="371.9">Drawing No:</text>
<text x="451.6" y="390.7">Proj. Name:</text>
<text x="479.9" y="391">BMW SUPPORT MAE</text>
<text x="553.1" y="393.2">DIN A3</text>
<text x="451.6" y="397.8">Project No.: 032080600003</text>
<text x="12.4" y="405.7" transform="rotate(-90 12.4 405.7)">NOTICE OF PROPRIETARY PROPERTY</text>
</g>
<text font-size="3.9" x="553.6" y="352.5">---</text>
<g font-size="3.6">
<text x="460.9" y="346">All components have to be free of silicone</text>
<text x="17.8" y="405.7" transform="rotate(-90 17.8 405.7)">THE INFORMATION CONTAINED HEREIN IS THE TRADE SECRET AND CONFIDENTIAL PROPERTY OF MINEBEA, THE POSSESSOR AGREES TO MAINTAIN THIS DOCUMENT</text>
<text x="23.1" y="405.7" transform="rotate(-90 23.1 405.7)">IN STRICT CONFIDENCE AND IS PROHIBITED FROM COPYING, DISTRIBUTING, REVEALING OR PUBLISHING IT IN WHOLE OR IN PART WITHOUT THE EXPRESS</text>
<text x="28.4" y="405.7" transform="rotate(-90 28.4 405.7)">PERMISSION OF MINEBEA.THIS DOCUMENT CONTAINS INFORMATION THAT IS THE SUBJECT OF A PENDING PATENT APPLICATION OR APPLICATIONS FILED BY MINEBEA.</text>
</g>
<g font-size="3.3">
<text x="328.9" y="327.4">Weight (ref)</text>
<text x="361.6" y="327.1">0.000</text>
<text x="379.1" y="327.1">9</text>
<text x="328.9" y="332.7">Surface (ref)</text>
<text x="361.6" y="333.3">0.000</text>
<text x="375.1" y="333.1">mm^2</text>
<text x="328.9" y="339.8">Volume (ref)</text>
<text x="361.7" y="339.6">0.000</text>
<text x="375.6" y="339.1">cm^3</text>
<text x="328.5" y="345.6">sample released</text>
<text x="407.5" y="359.6">21.11.24</text>
<text x="432.9" y="359.6">KNSE</text>
<text x="407.5" y="365.9">21.11.24</text>
<text x="432.9" y="365.9">CHR</text>
<text x="331.3" y="378.6">H</text>
<text x="337.7" y="378.6">5267936</text>
<text x="359.3" y="378.6">02.12.25</text>
<text x="377.3" y="378.6">KNSE</text>
<text x="554.6" y="382.5">metric</text>
<text x="329.6" y="387.8">Rev</text>
<text x="339.7" y="387.8">ECO No.</text>
<text x="362.6" y="387.8">Date</text>
<text x="376.7" y="387.8">Appr</text>
<text x="329.9" y="396.7">Replaces:</text>
</g>
<text font-size="3.1" x="388.5" y="365.9">Approved</text>
<text font-size="2.8" x="481.3" y="248.9" transform="rotate(-90 481.3 248.9)">one capacitor at each VIN Pin</text>
<g font-size="2.4">
<text x="82" y="127">A_PMOS_DI333-8_DMP6023LFGQ_DIODES</text>
<text x="79.2" y="133">5</text>
<text x="100.8" y="132.7">3</text>
<text x="100.9" y="135.5">1</text>
<text x="101" y="134">2</text>
<text x="80.9" y="141.4">Q400</text>
<text x="121.6" y="142.6">D400</text>
<text x="96" y="147.5" transform="rotate(-90 96 147.5)">4</text>
<text x="120.6" y="146.1">SZMM3Z16VT1G</text>
<text x="234.2" y="149.6">C400</text>
<text x="241.8" y="149.6">C401</text>
<text x="249.4" y="149.6">C402</text>
<text x="257" y="149.6">C403</text>
<text x="264.7" y="149.6">C404</text>
<text x="272.3" y="149.6">C405</text>
<text x="279.9" y="149.6">C406</text>
<text x="287.5" y="149.6">C407</text>
<text x="234.2" y="151.9">10uF</text>
<text x="241.8" y="151.9">10uF</text>
<text x="249.4" y="151.9">10uF</text>
<text x="257" y="151.9">10uF</text>
<text x="264.7" y="151.9">10uF</text>
<text x="272.3" y="151.9">10uF</text>
<text x="279.9" y="151.9">10uF</text>
<text x="287.5" y="151.9">10uF</text>
<text x="544" y="171.8">DRV_OUT_A</text>
<text x="98.4" y="176" transform="rotate(-90 98.4 176)">100k</text>
<text x="100.7" y="176" transform="rotate(-90 100.7 176)">R400</text>
<text x="122.9" y="175.7">D401</text>
<text x="444.2" y="179.8" transform="rotate(-90 444.2 179.8)">C408</text>
<text x="446.5" y="179.8" transform="rotate(-90 446.5 179.8)">1uF</text>
<text x="123.9" y="180.3">BAS16Q</text>
<text x="278.4" y="180.3">PWM_MOTOR_DRIVER_IN1</text>
<text x="278.4" y="182.9">PWM_MOTOR_DRIVER_IN2</text>
<text x="285.9" y="188">DO_MOTOR_NSLEEP</text>
<text x="286.4" y="193">DI_MOTOR_NFAULT</text>
<text x="288.3" y="198.1">AI_MOTOR_VISEN</text>
<text x="334" y="201.9">R401</text>
<text x="508.5" y="200.4">C415</text>
<text x="508.5" y="202.7">22nF</text>
<text x="334" y="204.5">10KOhm</text>
<text x="440.7" y="210.8">C413</text>
<text x="452.1" y="210.8">C414</text>
<text x="402.1" y="218.8">R402</text>
<text x="402.3" y="221.4">2K</text>
<text x="440.7" y="218.4">100nF</text>
<text x="452.1" y="218.4">100nF</text>
<text x="543.6" y="219.5">DRV_OUT_B</text>
<text x="59.3" y="241.3">DO_MOTOR_DIAG_EN</text>
<text x="135.4" y="245.5">R403</text>
<text x="162.8" y="243">DRV_OUT_A</text>
<text x="134.1" y="248">100KOhm</text>
<text x="99.6" y="256.3">C418</text>
<text x="99.6" y="258.6">1nF</text>
<text x="150.7" y="264.6">R404</text>
<text x="150.7" y="267.1">560K</text>
<text x="64.6" y="290.8">AI_MOTOR_DIAG</text>
<text x="162.8" y="292.5">DRV_OUT_B</text>
<text x="134.1" y="297.6">100KOhm</text>
<text x="135.4" y="295">R406</text>
<text x="99.6" y="305.8">C419</text>
<text x="119.4" y="305.2">R405</text>
<text x="99.6" y="308.1">1nF</text>
<text x="119.4" y="307.7">390K</text>
</g>
<g font-size="2.3">
<text x="40.3" y="121.9">BAT_PRECHARGE</text>
<text x="197.1" y="121.9">BAT_PROT_MOT</text>
<text x="217.7" y="122.3">TP400</text>
<text x="493.9" y="142.3">Minimum track width for 10A peak</text>
<text x="493.9" y="146.2">maximum Temperature delta = 50°C</text>
<text x="80.5" y="153.7">TP401</text>
<text x="516.2" y="160.4">TP408</text>
<text x="315.5" y="168">TP402</text>
<text x="324.4" y="168">TP403</text>
<text x="333.3" y="168">TP404</text>
<text x="342.2" y="168">TP405</text>
<text x="351.1" y="168">TP406</text>
<text x="413.3" y="166.7">TP407</text>
<text x="364.9" y="174.1">IC_QFN18_MPQ6612A_MPS</text>
<text x="360.9" y="182.6">14</text>
<text x="360.9" y="180.1">15</text>
<text x="365.5" y="183.4">IN2</text>
<text x="365.5" y="180.9">IN1</text>
<text x="376.7" y="183.1">U400</text>
<text x="389.8" y="180.9">VCP</text>
<text x="390" y="186">VIN</text>
<text x="396" y="180.1">16</text>
<text x="396" y="185.2">17</text>
<text x="496.6" y="183.1">C409</text>
<text x="496.6" y="185.5">47nF</text>
<text x="523.2" y="183.1">C410</text>
<text x="523.2" y="185.5">4.7nF</text>
<text x="362.2" y="187.7">7</text>
<text x="365.5" y="188.5">NSLEEP</text>
<text x="390" y="188.5">VIN</text>
<text x="396" y="187.7">9</text>
<text x="324.4" y="195.9">TP409</text>
<text x="360.9" y="197.9">12</text>
<text x="362.2" y="192.8">1</text>
<text x="365.5" y="193.6">NFAULT</text>
<text x="388.1" y="193.6">OUT1</text>
<text x="396" y="197.9">8</text>
<text x="396" y="192.8">18</text>
<text x="346" y="203.5">TP410</text>
<text x="365.5" y="198.7">VISEN</text>
<text x="385.6" y="203.8">OC_ADJ</text>
<text x="388.1" y="198.7">OUT2</text>
<text x="396" y="202.9">4</text>
<text x="360.9" y="205.5">13</text>
<text x="365.5" y="206.3">VCC</text>
<text x="389.1" y="208.8">ISET</text>
<text x="396" y="208">10</text>
<text x="403.1" y="205.7">TP411</text>
<text x="527.6" y="208.6">TP412</text>
<text x="372.7" y="212.3" transform="rotate(-90 372.7 212.3)">AGND</text>
<text x="376.9" y="215.6" transform="rotate(-90 376.9 215.6)">3</text>
<text x="377.7" y="212.3" transform="rotate(-90 377.7 212.3)">PGND1</text>
<text x="379.5" y="215.6" transform="rotate(-90 379.5 215.6)">2</text>
<text x="380.3" y="212.3" transform="rotate(-90 380.3 212.3)">PGND1</text>
<text x="384.6" y="215.6" transform="rotate(-90 384.6 215.6)">6</text>
<text x="385.4" y="212.3" transform="rotate(-90 385.4 212.3)">PGND2</text>
<text x="387.1" y="215.6" transform="rotate(-90 387.1 215.6)">5</text>
<text x="387.9" y="212.3" transform="rotate(-90 387.9 212.3)">PGND2</text>
<text x="314.7" y="221.2">C411</text>
<text x="362" y="218.4">C412</text>
<text x="362" y="221.3">1uF</text>
<text x="371.9" y="217" transform="rotate(-90 371.9 217)">11</text>
<text x="311" y="223.6">33000pF</text>
<text x="95.8" y="230.2">TP413</text>
<text x="500.4" y="231.4">C416</text>
<text x="500.4" y="233.8">47nF</text>
<text x="533.4" y="231.4">C417</text>
<text x="533.4" y="233.8">4.7nF</text>
<text x="95.8" y="279.7">TP414</text>
<text x="397.3" y="390.9">Villingen-Schwenningen / Germany</text>
</g>
</svg>
